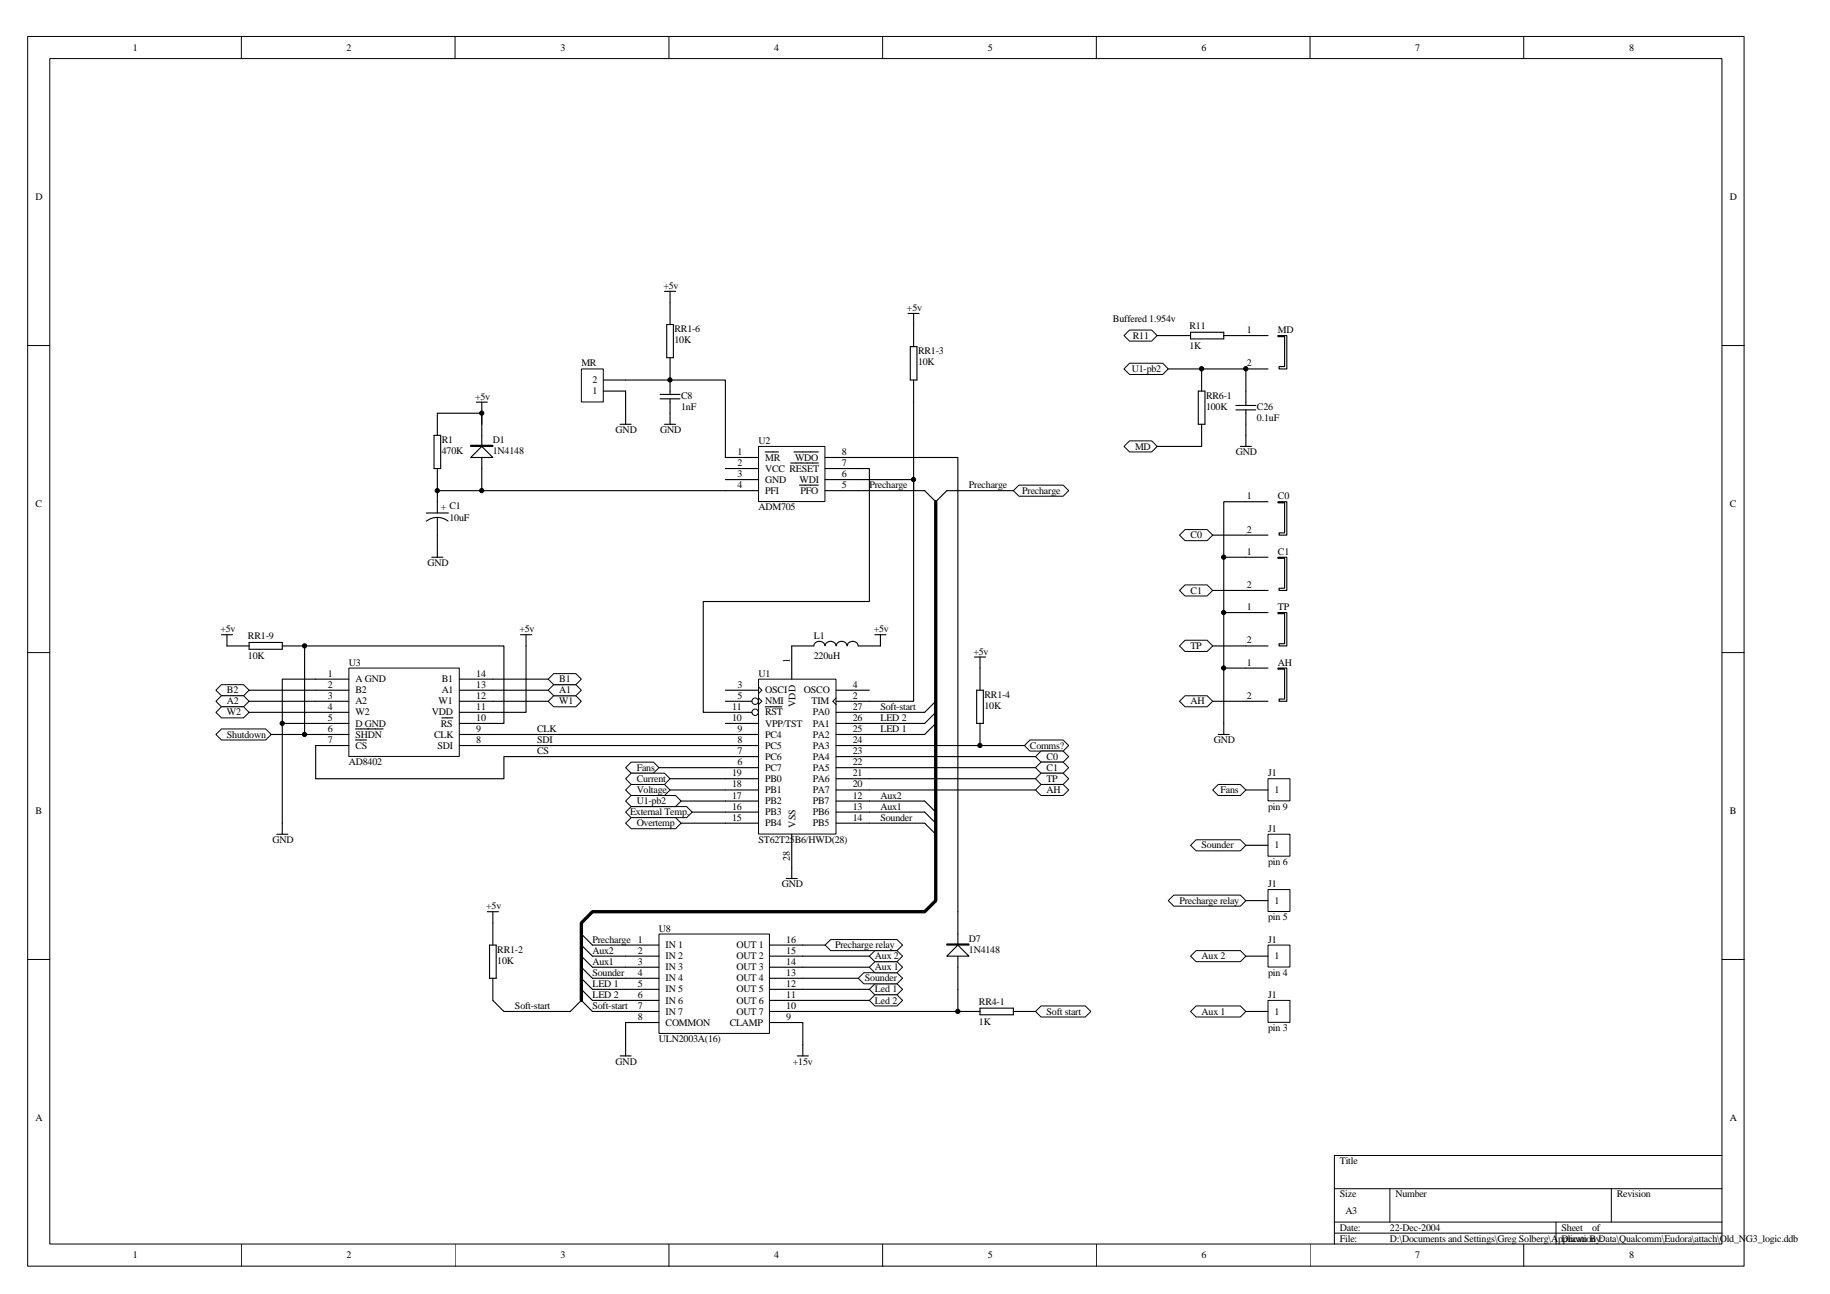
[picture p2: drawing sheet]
<svg xmlns="http://www.w3.org/2000/svg" width="420mm" height="297mm" viewBox="0 0 420 297" stroke-linecap="round" stroke-linejoin="round" font-family="sans-serif">
<g fill="none" stroke="#000" stroke-width=".23">
<path d="M6.3 8.4h394.1v282.2h-394.1zM11.4 13.4h384v272.2h-384zM55.4 8.4v5M104.5 8.4v5M153.6 8.4v5M202.6 8.4v5M251.7 8.4v5M300.8 8.4v5M349.8 8.4v5M6.3 79.3h5.1M395.4 79.3h5.1M6.3 149.8h5.1"/>
<path d="M395.4 149.8h5.1M6.3 220.2h5.1M395.4 220.2h5.1M306.4 272.9h89M319.1 272.9v7.6M370 272.9v7.6M395.4 265.2h-89v20.4M55.4 285.6v5.1M104.5 285.6v5.1M153.6 285.6v5.1M202.6 285.6v5.1M251.7 285.6v5.1"/>
<path d="M300.8 285.6v5.1M306.4 280.5h89M306.4 283.1h89M349.8 285.6v5.1M357.3 280.5v5.1"/>
</g>
<path d="M174.2 155.9h17.7v35.6h-17.7z" fill="#fff"/>
<g fill="none" stroke="#000" stroke-width=".23">
<path d="M174.2 155.9h17.7v35.6h-17.7zM174.2 157.7l.7 .7-.7 .8M174.2 160.2l.7 .8-.7 .7M192 160.2l-.8 .8 .8 .7"/>
<circle cx="173.4" cy="163.5" r=".74"/>
<circle cx="173.4" cy="161" r=".74"/>
</g>
<g fill="none" stroke="#000" stroke-width=".25">
<path d="M197.1 110.1h12.7v50.9h-17.8M166.5 158.4h7.7M181.8 148.3v7.6M192 158.4h7.6M166.5 161h6.1M166.5 166.1h7.7M166.5 163.5h6.1M166.5 168.6h7.7M166.5 171.1h7.7M166.5 173.7h7.7M166.5 176.2h7.7M166.5 178.8h7.7"/>
<path d="M175.7 162.2h3.8M192 166.1h7.6M192 163.5h7.6M192 168.6h7.6M192 171.1h7.6M192 173.7h7.6M192 176.2h7.6M192 178.8h7.6M166.5 181.3h7.7M166.5 183.9h7.7M166.5 186.4h7.7M166.5 189h7.7"/>
<path d="M181.8 191.5v7.6M192 181.3h7.6M192 183.9h7.6M192 186.4h7.6M192 189h7.6"/>
</g>
<path d="M143.6 176.2l1.3-1.3h5.1l1.3 1.3-1.3 1.3h-5.1z" fill-rule="evenodd" fill="#fff" stroke="#000" stroke-width=".23"/>
<path d="M197.1 107.6h2.5v30.5h-38.1v25.4h5M72.5 171.1v7.7h43.2v-5.1h50.8M151.3 176.2h15.2" fill="none" stroke="#000" stroke-width=".25"/>
<path d="M151.3 214.4h25.4v22.8h-25.4z" fill="#fff"/>
<path d="M151.3 214.4h25.4v22.8h-25.4z" fill="none" stroke="#000" stroke-width=".23"/>
<g fill="none" stroke="#000" stroke-width=".25">
<path d="M214.8 163.5l-2.5 2.6h-12.7M214.8 166.1l-2.5 2.5h-12.7M214.8 161l-2.5 2.5h-12.7M199.6 186.4h12.7l2.5 2.6M199.6 183.9h12.7l2.5 2.5M199.6 189h12.7l2.5 2.5M133.5 214.4l2.5 2.5h15.3M133.5 216.9l2.5 2.6h15.3M133.5 219.5l2.5 2.5h15.3M176.7 216.9h7.6M176.7 219.5h7.6M219.9 209.3v17.8"/>
<path d="M133.5 222l2.5 2.6h15.3M133.5 224.6l2.5 2.5h15.3M133.5 227.1l2.5 2.5h15.3M133.5 229.6l2.5 2.6h15.3M143.6 234.7h7.7M176.7 222h7.6M176.7 224.6h7.6M176.7 227.1h7.6M176.7 229.6h7.6M176.7 232.2h7.6M176.7 234.7h7.6"/>
</g>
<path d="M214.8 115.2v91.5l-2.5 2.6h-76.3l-2.5 2.6v17.7" fill="none" stroke="#000" stroke-width=".76"/>
<g fill="#fff" stroke="#000" stroke-width=".25">
<path d="M217.4 216.7h5.1v.2h-5.1z" fill-rule="evenodd"/>
<path d="M217.4 219.5l2.5-2.6 2.6 2.6z" fill-rule="evenodd"/>
</g>
<path d="M80.1 153.4h25.4v20.2h-25.4z" fill="#fff"/>
<path d="M80.1 153.4h25.4v20.2h-25.4z" fill="none" stroke="#000" stroke-width=".23"/>
<g fill="none" stroke="#000" stroke-width=".25">
<path d="M72.5 155.9h7.6M72.5 158.4h7.6M105.5 155.9h7.7M105.5 158.4h7.7M72.5 161h7.6M72.5 163.5h7.6M72.5 166.1h7.6M72.5 168.6h7.6M72.5 171.1h7.6M81.6 167.3h6.4M81.6 169.9h2.6M101.4 164.8h2.6"/>
<path d="M105.5 161h7.7M105.5 163.5h7.7M105.5 166.1h7.7M105.5 168.6h7.7M105.5 171.1h7.7"/>
</g>
<path d="M174.2 102.5h15.2v12.6h-15.2z" fill="#fff"/>
<path d="M174.2 102.5h15.2v12.6h-15.2z" fill="none" stroke="#000" stroke-width=".23"/>
<path d="M166.5 105h7.7M166.5 107.6h7.7M166.5 110.1h7.7M166.5 112.6h7.7M175.7 103.7h3M181.5 106.3h6.4M182.3 103.7h5.6M183.6 111.4h4.3M189.4 105h7.7M189.4 107.6h7.7M189.4 110.1h7.7M189.4 112.6h7.7" fill="none" stroke="#000" stroke-width=".25"/>
<path d="M133.5 84.7h5v7.6h-5z" fill="#fff"/>
<path d="M133.5 84.7h5v7.6h-5z" fill="none" stroke="#000" stroke-width=".23"/>
<path d="M153.1 74.5h1.5v7.6h-1.5zM153.8 69.4v5.1M110.6 94.9v17.7M138.6 87.2h27.9v17.8M138.6 89.8h5v7.6M142.4 97.4h2.5M151.6 91.6h4.5M151.6 90.5h4.5M152.6 97.4h2.5M153.8 82.1v8.4M153.8 91.6v5.8M100.4 112.6h66.1" fill="none" stroke="#000" stroke-width=".25"/>
<g fill="#fff" stroke="#000" stroke-width=".25">
<path d="M108.1 102.2h5.1v.3h-5.1z" fill-rule="evenodd"/>
<path d="M110.6 102.5l2.6 2.5h-5.1z" fill-rule="evenodd"/>
</g>
<g fill="none" stroke="#000" stroke-width=".25">
<path d="M209 79.6h1.5v7.6h-1.5zM209.8 74.5v5.1M209.8 87.2v25.4M97.9 117.8h5.1M100.4 118.8l1.1 .1 1.4 .7M100.4 118.8l-1.1 .1-1.4 .7M100.4 112.6v5.2M100.4 118.8v6.6M197.1 105h22.8v104.3M52.1 148.3h5.1M57.2 147.5h7.6v1.5h-7.6zM64.8 148.3h5.1"/>
<path d="M113.2 171.1h53.3M113.2 168.6h53.3M112.4 216.9h1.5v7.7h-1.5zM113.2 211.9v5M113.2 224.6v5M219.9 227.1v5.1h-35.6M219.9 232.2h5.1M225 231.4h7.7v1.5h-7.7zM232.7 232.2h5"/>
</g>
<path d="M237.7 232.2l1.3-1.3h10.2l1.2 1.3-1.2 1.3h-10.2z" fill-rule="evenodd" fill="#fff" stroke="#000" stroke-width=".23"/>
<path d="M143.6 239.8v2.6M142.4 242.4h2.5" fill="none" stroke="#000" stroke-width=".25"/>
<path d="M50.8 167.3h10.2l1.3 1.3-1.3 1.3h-10.2l-1.2-1.3z" fill-rule="evenodd" fill="#fff" stroke="#000" stroke-width=".23"/>
<path d="M69.9 168.6h2.6M113.2 166.1h2.5v-17.8h-45.8v20.3h-7.6" fill="none" stroke="#000" stroke-width=".25"/>
<path d="M143.6 186.4l1.3-1.2h12.7l1.3 1.2-1.3 1.3h-12.7z" fill-rule="evenodd" fill="#fff" stroke="#000" stroke-width=".23"/>
<path d="M158.9 186.4h7.6" fill="none" stroke="#000" stroke-width=".25"/>
<g fill="#fff" stroke="#000" stroke-width=".23">
<path d="M199.6 227.1l1.3-1.3h5.1l1.2 1.3-1.2 1.3h-5.1z" fill-rule="evenodd"/>
<path d="M199.6 229.6l1.3-1.2h5.1l1.2 1.2-1.2 1.3h-5.1z" fill-rule="evenodd"/>
</g>
<path d="M184.3 227.1h15.3M184.3 229.6h15.3" fill="none" stroke="#000" stroke-width=".25"/>
<path d="M235.2 171.1l1.3-1.2h7.6l1.3 1.2-1.3 1.3h-7.6z" fill-rule="evenodd" fill="#fff" stroke="#000" stroke-width=".23"/>
<path d="M199.6 171.1h35.6" fill="none" stroke="#000" stroke-width=".25"/>
<path d="M143.6 189l1.3-1.3h10.2l1.3 1.3-1.3 1.2h-10.2z" fill-rule="evenodd" fill="#fff" stroke="#000" stroke-width=".23"/>
<path d="M156.4 189h10.1" fill="none" stroke="#000" stroke-width=".25"/>
<path d="M197.1 224.6l1.2-1.3h7.7l1.2 1.3-1.2 1.2h-7.7z" fill-rule="evenodd" fill="#fff" stroke="#000" stroke-width=".23"/>
<path d="M184.3 216.9h5.1M184.3 219.5h15.3M184.3 224.6h12.8M184.3 222h15.3M184.3 234.7v7.7M183 242.4h2.6" fill="none" stroke="#000" stroke-width=".25"/>
<g fill="#fff" stroke="#000" stroke-width=".23">
<path d="M199.6 222l1.3-1.2h5.1l1.2 1.2-1.2 1.3h-5.1z" fill-rule="evenodd"/>
<path d="M199.6 219.5l1.3-1.3h5.1l1.2 1.3-1.2 1.3h-5.1z" fill-rule="evenodd"/>
<path d="M190.7 215.7h15.3l1.2 1.2-1.2 1.3h-15.3l-1.3-1.3z" fill-rule="evenodd"/>
<path d="M143.6 181.3l1.3-1.2h7.7l1.2 1.2-1.2 1.3h-7.7z" fill-rule="evenodd"/>
</g>
<path d="M153.8 181.3h12.7" fill="none" stroke="#000" stroke-width=".25"/>
<path d="M143.6 178.8l1.3-1.3h7.7l1.2 1.3-1.2 1.3h-7.7z" fill-rule="evenodd" fill="#fff" stroke="#000" stroke-width=".23"/>
<g fill="none" stroke="#000" stroke-width=".25">
<path d="M208.5 72h2.5M209.8 72v2.5M99.7 99.9h1.5v7.7h-1.5zM109.3 92.3h2.6M110.6 97.4v-2.5h-10.2v5M110.6 92.3v2.6M100.4 107.6v5M197.1 112.6h15.2l2.5 2.6M99.1 127.9h2.6M100.4 125.4v2.5M50.8 145.7h2.6M52.1 145.7v2.6"/>
<path d="M72.5 155.9h-7.7v35.6M64.8 166.1h7.7M153.8 178.8h12.7M63.5 191.5h2.6M111.9 209.3h2.5M113.2 209.3v2.6"/>
</g>
<g fill="#fff" stroke="#000" stroke-width=".23">
<path d="M50.8 157.2h5.1l1.3 1.2-1.3 1.3h-5.1l-1.2-1.3z" fill-rule="evenodd"/>
<path d="M50.8 159.7h5.1l1.3 1.3-1.3 1.2h-5.1l-1.2-1.2z" fill-rule="evenodd"/>
<path d="M49.6 163.5l1.2-1.3h5.1l1.3 1.3-1.3 1.3h-5.1z" fill-rule="evenodd"/>
</g>
<path d="M57.2 158.4h15.3M57.2 161h15.3M57.2 163.5h15.3" fill="none" stroke="#000" stroke-width=".25"/>
<path d="M127.1 159.7h5.1l1.3 1.3-1.3 1.2h-5.1l-1.2-1.2z" fill-rule="evenodd" fill="#fff" stroke="#000" stroke-width=".23"/>
<path d="M286 77h5.1M286 84.7h5.1M113.2 155.9h12.7M113.2 158.4h12.7M120.8 148.3v15.2h-7.6M113.2 161h12.7" fill="none" stroke="#000" stroke-width=".25"/>
<path d="M293.4 77h2v7.7h-1.7v-.6h1.2v-6.8h-1.5z" fill-rule="evenodd" fill="#fff" stroke="#000" stroke-width=".25"/>
<path d="M286 115.2h5.1M286 122.8h5.1" fill="none" stroke="#000" stroke-width=".25"/>
<path d="M293.4 115.2h2v7.6h-1.7v-.5h1.2v-6.9h-1.5z" fill-rule="evenodd" fill="#fff" stroke="#000" stroke-width=".25"/>
<path d="M286 127.9h5.1M286 135.5h5.1" fill="none" stroke="#000" stroke-width=".25"/>
<path d="M293.4 127.9h2v7.6h-1.7v-.5h1.2v-6.8h-1.5z" fill-rule="evenodd" fill="#fff" stroke="#000" stroke-width=".25"/>
<path d="M286 140.6h5.1M286 148.3h5.1" fill="none" stroke="#000" stroke-width=".25"/>
<path d="M293.4 140.6h2v7.7h-1.7v-.5h1.2v-6.9h-1.5z" fill-rule="evenodd" fill="#fff" stroke="#000" stroke-width=".25"/>
<path d="M286 153.4h5.1M286 161h5.1" fill="none" stroke="#000" stroke-width=".25"/>
<path d="M293.4 153.4h2v7.6h-1.7v-.5h1.2v-6.9h-1.5z" fill-rule="evenodd" fill="#fff" stroke="#000" stroke-width=".25"/>
<path d="M286 115.2h-5v53.4M281 127.9h5M281 153.4h5M281 140.6h5M279.7 168.6h2.5" fill="none" stroke="#000" stroke-width=".25"/>
<g fill="#fff" stroke="#000" stroke-width=".23">
<path d="M259.3 83.4h7.7l1.2 1.3-1.2 1.3h-7.7l-1.2-1.3z" fill-rule="evenodd"/>
<path d="M272.1 121.6h5.1l1.2 1.2-1.2 1.3h-5.1l-1.3-1.3z" fill-rule="evenodd"/>
<path d="M272.1 134.3h5.1l1.2 1.2-1.2 1.3h-5.1l-1.3-1.3z" fill-rule="evenodd"/>
<path d="M272.1 147h5.1l1.2 1.3-1.2 1.2h-5.1l-1.3-1.2z" fill-rule="evenodd"/>
<path d="M272.1 159.7h5.1l1.2 1.3-1.2 1.2h-5.1l-1.3-1.2z" fill-rule="evenodd"/>
<path d="M237.7 173.7l1.3-1.3h5.1l1.3 1.3-1.3 1.2h-5.1z" fill-rule="evenodd"/>
<path d="M237.7 176.2l1.3-1.3h5.1l1.3 1.3-1.3 1.3h-5.1z" fill-rule="evenodd"/>
<path d="M237.7 178.8l1.3-1.3h5.1l1.3 1.3-1.3 1.3h-5.1z" fill-rule="evenodd"/>
<path d="M237.7 181.3l1.3-1.2h5.1l1.3 1.2-1.3 1.3h-5.1z" fill-rule="evenodd"/>
</g>
<path d="M278.4 122.8h7.6M278.4 135.5h7.6M278.4 148.3h7.6M199.6 173.7h38.1M199.6 176.2h38.1M199.6 178.8h38.1M278.4 161h7.6M199.6 181.3h38.1" fill="none" stroke="#000" stroke-width=".25"/>
<path d="M143.6 183.9l1.3-1.3h10.2l1.3 1.3-1.3 1.3h-10.2z" fill-rule="evenodd" fill="#fff" stroke="#000" stroke-width=".23"/>
<g fill="none" stroke="#000" stroke-width=".25">
<path d="M152.6 66.9h2.5M153.8 66.9v2.5M268.2 77h5.1M273.3 76.3h7.7v1.5h-7.7zM281 77h5M268.2 84.7h17.8v5.1M275.1 89.8h1.5v7.6h-1.5zM275.9 84.7v5.1M275.9 97.4v5.1M217.4 112.6h15.3M223.7 150.8h2.6M224.2 158.4h1.6v7.7h-1.6z"/>
<path d="M225 150.8v7.6M225 166.1v5M156.4 183.9h10.1M113.2 229.6l2.5 2.6h15.2"/>
</g>
<path d="M259.3 101.2h5.1l1.3 1.3-1.3 1.2h-5.1l-1.2-1.2z" fill-rule="evenodd" fill="#fff" stroke="#000" stroke-width=".23"/>
<path d="M283.8 94.1h4.5M283.8 93.1h4.5M286 89.8v3.3M286 94.1v3.3M286 99.9v2.6M265.7 102.5h10.2M284.8 102.5h2.5" fill="none" stroke="#000" stroke-width=".25"/>
<g fill="#fff" stroke="#000" stroke-width=".23">
<path d="M259.3 75.8h5.1l1.3 1.2-1.3 1.3h-5.1l-1.2-1.3z" fill-rule="evenodd"/>
<path d="M233.9 111.4h10.2l1.3 1.2-1.3 1.3h-10.2l-1.2-1.3z" fill-rule="evenodd"/>
</g>
<path d="M119.5 145.7h2.5M120.8 145.7v2.6" fill="none" stroke="#000" stroke-width=".25"/>
<g fill="#fff" stroke="#000" stroke-width=".23">
<path d="M127.1 157.2h5.1l1.3 1.2-1.3 1.3h-5.1l-1.2-1.3z" fill-rule="evenodd"/>
<path d="M127.1 154.6h5.1l1.3 1.3-1.3 1.3h-5.1l-1.2-1.3z" fill-rule="evenodd"/>
</g>
<path d="M217.4 112.6l-2.6 2.6M133.5 229.6l-2.6 2.6M143.6 234.7v5.1" fill="none" stroke="#000" stroke-width=".25"/>
<path d="M291.2 178.8h5v5h-5z" fill="#fff"/>
<path d="M291.1 178.8h5.1v5h-5.1z" fill="none" stroke="#000" stroke-width=".23"/>
<path d="M286 181.3h5.1" fill="none" stroke="#000" stroke-width=".25"/>
<path d="M278.4 181.3l1.3-1.2h5.1l1.2 1.2-1.2 1.3h-5.1z" fill-rule="evenodd" fill="#fff" stroke="#000" stroke-width=".23"/>
<path d="M291.2 204.2h5v5h-5z" fill="#fff"/>
<path d="M291.1 204.2h5.1v5h-5.1z" fill="none" stroke="#000" stroke-width=".23"/>
<path d="M286 206.7h5.1" fill="none" stroke="#000" stroke-width=".25"/>
<path d="M269.5 205.5h15.3l1.2 1.2-1.2 1.3h-15.3l-1.3-1.3z" fill-rule="evenodd" fill="#fff" stroke="#000" stroke-width=".23"/>
<path d="M291.2 217h5v5h-5z" fill="#fff"/>
<path d="M291.1 216.9h5.1v5.1h-5.1z" fill="none" stroke="#000" stroke-width=".23"/>
<path d="M286 219.5h5.1" fill="none" stroke="#000" stroke-width=".25"/>
<path d="M274.6 218.2h10.2l1.2 1.3-1.2 1.3h-10.2l-1.3-1.3z" fill-rule="evenodd" fill="#fff" stroke="#000" stroke-width=".23"/>
<path d="M291.2 191.5h5v5h-5z" fill="#fff"/>
<path d="M291.1 191.5h5.1v5h-5.1z" fill="none" stroke="#000" stroke-width=".23"/>
<path d="M286 194h5.1" fill="none" stroke="#000" stroke-width=".25"/>
<path d="M274.6 192.8h10.2l1.2 1.2-1.2 1.3h-10.2l-1.3-1.3z" fill-rule="evenodd" fill="#fff" stroke="#000" stroke-width=".23"/>
<path d="M291.2 229.7h5v5h-5z" fill="#fff"/>
<path d="M291.1 229.6h5.1v5.1h-5.1z" fill="none" stroke="#000" stroke-width=".23"/>
<path d="M286 232.2h5.1" fill="none" stroke="#000" stroke-width=".25"/>
<path d="M274.6 230.9h10.2l1.2 1.3-1.2 1.3h-10.2l-1.3-1.3z" fill-rule="evenodd" fill="#fff" stroke="#000" stroke-width=".23"/>
<g fill="#000" stroke="#000" stroke-width=".23">
<circle cx="110.6" cy="94.8" r=".49"/>
<circle cx="153.8" cy="87.2" r=".49"/>
<circle cx="275.9" cy="84.7" r=".5"/>
<circle cx="286" cy="84.7" r=".5"/>
<circle cx="100.4" cy="112.6" r=".49"/>
<circle cx="110.6" cy="112.6" r=".49"/>
<circle cx="209.7" cy="110.1" r=".49"/>
<circle cx="280.9" cy="127.9" r=".49"/>
<circle cx="69.9" cy="148.3" r=".49"/>
<circle cx="280.9" cy="153.3" r=".49"/>
<circle cx="280.9" cy="140.6" r=".49"/>
<circle cx="64.8" cy="166" r=".49"/>
<circle cx="69.9" cy="168.6" r=".49"/>
<circle cx="225" cy="171.1" r=".49"/>
<circle cx="219.9" cy="232.2" r=".49"/>
</g>
<path d="M265.7 77h2.5M286 97.4v2.5M191.9 148.2a1.3 1.3 0 0 0-1.2-1 1.3 1.3 0 0 0-1.3 1 1.3 1.3 0 0 0-1.3-1 1.3 1.3 0 0 0-1.2 1l-5.1 .1M192 148.2a1.28 1.28 0 0 1 1.2-1 1.28 1.28 0 0 1 1.3 1M194.5 148.2a1.28 1.28 0 0 1 1.3-1 1.28 1.28 0 0 1 1.2 1M200.9 145.7h2.5M202.1 145.7v2.6h-5M181.8 199.1v2.6M180.5 201.7h2.5" fill="none" stroke="#000" stroke-width=".25"/>
<g font-size="2.3">
<text x="30.5" y="11.6">1</text>
<text x="79.6" y="11.6">2</text>
<text x="128.7" y="11.6">3</text>
<text x="177.7" y="11.6">4</text>
<text x="226.8" y="11.6">5</text>
<text x="275.9" y="11.6">6</text>
<text x="325" y="11.6">7</text>
<text x="374" y="11.6">8</text>
<text x="8.1" y="46">D</text>
<text x="397.2" y="46">D</text>
<text x="152.3" y="66.3">+5v</text>
<text x="208.2" y="71.4">+5v</text>
<text x="154.9" y="76.2">RR1-6</text>
<text x="255.5" y="73.9">Buffered 1.954v</text>
<text x="260.1" y="77.8">R11</text>
<text x="273.1" y="75.5">R11</text>
<text x="286.3" y="76.5">1</text>
<text x="293.4" y="76.5">MD</text>
<text x="154.9" y="78.8">10K</text>
<text x="210.8" y="81.3">RR1-3</text>
<text x="210.8" y="83.8">10K</text>
<text x="273.1" y="80">1K</text>
<text x="133.5" y="84.1">MR</text>
<text x="136" y="88">2</text>
<text x="259.8" y="85.4">U1-pb2</text>
<text x="286.3" y="84.1">2</text>
<text x="109.1" y="91.8">+5v</text>
<text x="136" y="90.5">1</text>
<text x="156.4" y="91.5">C8</text>
<text x="156.4" y="94.1">1nF</text>
<text x="276.9" y="91.5">RR6-1</text>
<text x="276.9" y="94.1">100K</text>
<text x="288.6" y="94.1">C26</text>
<text x="101.4" y="101.7">R1</text>
<text x="113.2" y="101.7">D1</text>
<text x="141.4" y="99.4">GND</text>
<text x="151.6" y="99.4">GND</text>
<text x="174.2" y="101.9">U2</text>
<text x="288.6" y="96.6">0.1uF</text>
<text x="101.4" y="104.2">470K</text>
<text x="113.2" y="104.2">1N4148</text>
<text x="169.3" y="104.5">1</text>
<text x="169.3" y="107">2</text>
<text x="175.7" y="105.7">MR</text>
<text x="182.5" y="105.7">WDO</text>
<text x="193.3" y="104.5">8</text>
<text x="193.3" y="107">7</text>
<text x="260.6" y="103.2">MD</text>
<text x="283.8" y="104.5">GND</text>
<text x="169.3" y="109.5">3</text>
<text x="169.3" y="112.1">4</text>
<text x="175.7" y="108.3">VCC RESET</text>
<text x="175.7" y="110.8">GND</text>
<text x="175.7" y="113.4">PFI</text>
<text x="183.6" y="110.8">WDI</text>
<text x="183.8" y="113.4">PFO</text>
<text x="193.3" y="112.1">5</text>
<text x="193.3" y="109.5">6</text>
<text x="199.6" y="112.1">Precharge</text>
<text x="222.5" y="112.1">Precharge</text>
<text x="234.7" y="113.4">Precharge</text>
<text x="8.1" y="116.4">C</text>
<text x="101.2" y="117.2">+ C1</text>
<text x="103.2" y="119.5">10uF</text>
<text x="174.2" y="117.2">ADM705</text>
<text x="286.3" y="114.6">1</text>
<text x="293.4" y="114.6">C0</text>
<text x="397.2" y="116.4">C</text>
<text x="273.3" y="123.6">C0</text>
<text x="286.3" y="122.3">2</text>
<text x="98.1" y="129.9">GND</text>
<text x="286.3" y="127.4">1</text>
<text x="293.4" y="127.4">C1</text>
<text x="273.3" y="136.3">C1</text>
<text x="286.3" y="135">2</text>
<text x="286.3" y="140.1">1</text>
<text x="293.4" y="140.1">TP</text>
<text x="50.6" y="145.1">+5v</text>
<text x="56.9" y="146.7">RR1-9</text>
<text x="119.3" y="145.1">+5v</text>
<text x="186.9" y="146.7">L1</text>
<text x="200.6" y="145.1">+5v</text>
<text x="273.3" y="149">TP</text>
<text x="286.3" y="147.7">2</text>
<text x="56.9" y="151.3">10K</text>
<text x="75.3" y="155.3">1</text>
<text x="80.1" y="152.8">U3</text>
<text x="109.3" y="155.3">14</text>
<text x="174.2" y="155.3">U1</text>
<text x="181.4" y="152.1" transform="rotate(-90 181.4 152.1)">1</text>
<text x="186.9" y="151.3">220uH</text>
<text x="223.5" y="150.3">+5v</text>
<text x="286.3" y="152.8">1</text>
<text x="293.4" y="152.8">AH</text>
<text x="52.1" y="159.2">B2</text>
<text x="52.1" y="161.7">A2</text>
<text x="75.3" y="157.9">2</text>
<text x="75.3" y="160.4">3</text>
<text x="81.6" y="156.6">A GND</text>
<text x="81.6" y="159.2">B2</text>
<text x="81.6" y="161.7">A2</text>
<text x="100.7" y="161.7">W1</text>
<text x="101.4" y="159.2">A1</text>
<text x="101.4" y="156.6">B1</text>
<text x="109.3" y="160.4">12</text>
<text x="109.3" y="157.9">13</text>
<text x="128.4" y="161.7">W1</text>
<text x="128.4" y="159.2">A1</text>
<text x="128.4" y="156.6">B1</text>
<text x="169.3" y="160.4">5</text>
<text x="169.3" y="157.9">3</text>
<text x="175.7" y="161.7">NMI</text>
<text x="175.7" y="159.2">OSCI</text>
<text x="184.6" y="159.2">OSCO</text>
<text x="186.4" y="161.7">TIM</text>
<text x="195.8" y="157.9">4</text>
<text x="195.8" y="160.4">2</text>
<text x="226" y="160.2">RR1-4</text>
<text x="273.3" y="161.7">AH</text>
<text x="286.3" y="160.4">2</text>
<text x="52.1" y="164.2">W2</text>
<text x="75.3" y="163">4</text>
<text x="75.3" y="165.5">5</text>
<text x="81.6" y="164.2">W2</text>
<text x="81.6" y="166.8">D GND</text>
<text x="99.1" y="164.2">VDD</text>
<text x="101.2" y="166.8">RS</text>
<text x="109.3" y="165.5">10</text>
<text x="109.3" y="163">11</text>
<text x="168.1" y="165.5">10</text>
<text x="168.1" y="163">11</text>
<text x="175.7" y="166.8">VPP/TST</text>
<text x="175.7" y="164.2">RST</text>
<text x="182.6" y="162.2" transform="rotate(-90 182.6 162.2)">VDD</text>
<text x="186.6" y="164.2">PA0</text>
<text x="186.6" y="166.8">PA1</text>
<text x="195.8" y="163">27</text>
<text x="195.8" y="165.5">26</text>
<text x="202.1" y="165.5">LED 2</text>
<text x="202.1" y="163">Soft-start</text>
<text x="226" y="162.7">10K</text>
<text x="52.1" y="169.3">Shutdown</text>
<text x="75.3" y="168">6</text>
<text x="75.3" y="170.6">7</text>
<text x="81.6" y="169.3">SHDN</text>
<text x="81.6" y="171.9">CS</text>
<text x="99.7" y="169.3">CLK</text>
<text x="100.4" y="171.9">SDI</text>
<text x="109.3" y="170.6">8</text>
<text x="109.3" y="168">9</text>
<text x="123.3" y="168">CLK</text>
<text x="123.3" y="170.6">SDI</text>
<text x="123.3" y="173.1">CS</text>
<text x="169.3" y="168">9</text>
<text x="169.3" y="170.6">8</text>
<text x="169.3" y="173.1">7</text>
<text x="175.7" y="169.3">PC4</text>
<text x="175.7" y="171.9">PC5</text>
<text x="186.6" y="169.3">PA2</text>
<text x="186.6" y="171.9">PA3</text>
<text x="195.8" y="168">25</text>
<text x="195.8" y="170.6">24</text>
<text x="195.8" y="173.1">23</text>
<text x="202.1" y="168">LED 1</text>
<text x="236.5" y="171.9">Comms?</text>
<text x="278.7" y="170.6">GND</text>
<text x="80.1" y="175.7">AD8402</text>
<text x="146.2" y="176.9">Fans</text>
<text x="146.2" y="179.5">Current</text>
<text x="168.1" y="178.2">19</text>
<text x="169.3" y="175.7">6</text>
<text x="175.7" y="179.5">PB0</text>
<text x="175.7" y="174.4">PC6</text>
<text x="175.7" y="176.9">PC7</text>
<text x="186.6" y="174.4">PA4</text>
<text x="186.6" y="176.9">PA5</text>
<text x="186.6" y="179.5">PA6</text>
<text x="195.8" y="175.7">22</text>
<text x="195.8" y="178.2">21</text>
<text x="240.3" y="174.4">C0</text>
<text x="240.3" y="176.9">C1</text>
<text x="240.3" y="179.5">TP</text>
<text x="291.1" y="178.2">J1</text>
<text x="146.2" y="182.1">Voltage</text>
<text x="146.2" y="184.6">U1-pb2</text>
<text x="168.1" y="180.7">18</text>
<text x="168.1" y="183.3">17</text>
<text x="168.1" y="185.9">16</text>
<text x="175.7" y="182.1">PB1</text>
<text x="175.7" y="184.6">PB2</text>
<text x="186.6" y="182.1">PA7</text>
<text x="186.6" y="184.6">PB7</text>
<text x="195.8" y="180.7">20</text>
<text x="195.8" y="185.9">13</text>
<text x="195.8" y="183.3">12</text>
<text x="202.1" y="185.9">Aux1</text>
<text x="202.1" y="183.3">Aux2</text>
<text x="240.3" y="182.1">AH</text>
<text x="280.2" y="182.1">Fans</text>
<text x="291.1" y="185.9">pin 9</text>
<text x="292.7" y="182.1">1</text>
<text x="8.1" y="186.9">B</text>
<text x="144.7" y="187.1">External Temp.</text>
<text x="146.2" y="189.7">Overtemp</text>
<text x="168.1" y="188.4">15</text>
<text x="175.7" y="187.1">PB3</text>
<text x="175.7" y="189.7">PB4</text>
<text x="182.6" y="190" transform="rotate(-90 182.6 190)">VSS</text>
<text x="186.6" y="189.7">PB5</text>
<text x="186.6" y="187.1">PB6</text>
<text x="195.8" y="188.4">14</text>
<text x="202.1" y="188.4">Sounder</text>
<text x="291.1" y="191">J1</text>
<text x="397.2" y="186.9">B</text>
<text x="62.5" y="193.5">GND</text>
<text x="174.2" y="193.5">ST62T25B6/HWD(28)</text>
<text x="181.4" y="197.6" transform="rotate(-90 181.4 197.6)">28</text>
<text x="275.9" y="194.8">Sounder</text>
<text x="292.7" y="194.8">1</text>
<text x="179.5" y="203.7">GND</text>
<text x="291.1" y="203.7">J1</text>
<text x="291.1" y="198.6">pin 6</text>
<text x="111.6" y="208.7">+5v</text>
<text x="270.8" y="207.5">Precharge relay</text>
<text x="292.7" y="207.5">1</text>
<text x="151.3" y="213.9">U8</text>
<text x="291.1" y="211.3">pin 5</text>
<text x="114.2" y="218.7">RR1-2</text>
<text x="114.2" y="221.2">10K</text>
<text x="136" y="216.4">Precharge 1</text>
<text x="136" y="221.5">Aux1</text>
<text x="136" y="218.9">Aux2</text>
<text x="146.4" y="218.9">2</text>
<text x="146.4" y="221.5">3</text>
<text x="152.8" y="217.7">IN 1</text>
<text x="152.8" y="220.2">IN 2</text>
<text x="169.1" y="220.2">OUT 2</text>
<text x="169.1" y="217.7">OUT 1</text>
<text x="180.5" y="221.5">14</text>
<text x="180.5" y="218.9">15</text>
<text x="180.5" y="216.4">16</text>
<text x="191.7" y="217.7">Precharge relay</text>
<text x="200.9" y="220.2">Aux 2</text>
<text x="222.5" y="216.1">D7</text>
<text x="222.5" y="218.7">1N4148</text>
<text x="275.9" y="220.2">Aux 2</text>
<text x="291.1" y="216.4">J1</text>
<text x="292.7" y="220.2">1</text>
<text x="136" y="224">Sounder</text>
<text x="136" y="226.6">LED 1</text>
<text x="146.4" y="224">4</text>
<text x="146.4" y="226.6">5</text>
<text x="152.8" y="222.7">IN 3</text>
<text x="152.8" y="225.3">IN 4</text>
<text x="152.8" y="227.8">IN 5</text>
<text x="169.1" y="227.8">OUT 5</text>
<text x="169.1" y="225.3">OUT 4</text>
<text x="169.1" y="222.7">OUT 3</text>
<text x="180.5" y="226.6">12</text>
<text x="180.5" y="224">13</text>
<text x="198.6" y="225.3">Sounder</text>
<text x="200.9" y="227.8">Led 1</text>
<text x="200.9" y="222.7">Aux 1</text>
<text x="291.1" y="224">pin 4</text>
<text x="118.2" y="231.6">Soft-start</text>
<text x="136" y="229.1">LED 2</text>
<text x="136" y="231.6">Soft-start</text>
<text x="146.4" y="229.1">6</text>
<text x="146.4" y="231.6">7</text>
<text x="152.8" y="230.4">IN 6</text>
<text x="152.8" y="232.9">IN 7</text>
<text x="169.1" y="232.9">OUT 7</text>
<text x="169.1" y="230.4">OUT 6</text>
<text x="180.5" y="231.6">10</text>
<text x="180.5" y="229.1">11</text>
<text x="200.9" y="230.4">Led 2</text>
<text x="224.7" y="230.6">RR4-1</text>
<text x="240.3" y="232.9">Soft start</text>
<text x="275.9" y="232.9">Aux 1</text>
<text x="291.1" y="229.1">J1</text>
<text x="292.7" y="232.9">1</text>
<text x="146.4" y="234.2">8</text>
<text x="151.3" y="239.3">ULN2003A(16)</text>
<text x="152.8" y="235.4">COMMON</text>
<text x="167.6" y="235.4">CLAMP</text>
<text x="180.5" y="234.2">9</text>
<text x="224.7" y="235.2">1K</text>
<text x="291.1" y="236.7">pin 3</text>
<text x="141.4" y="244.4">GND</text>
<text x="182" y="244.4">+15v</text>
<text x="8.1" y="257.3">A</text>
<text x="397.2" y="257.3">A</text>
<text x="307.6" y="267.2">Title</text>
<text x="307.6" y="274.9">Size</text>
<text x="320.4" y="274.9">Number</text>
<text x="371.2" y="274.9">Revision</text>
<text x="308.9" y="278.7">A3</text>
<text x="307.6" y="282.5">Date:</text>
<text x="307.6" y="285.1">File:</text>
<text x="319.1" y="282.5">22-Dec-2004</text>
<text x="319.1" y="285.1">D:\Documents and Settings\Greg Solberg\Application Data\Qualcomm\Eudora\attach\Old_NG3_logic.ddb</text>
<text x="358.5" y="282.5">Sheet</text>
<text x="358.5" y="285.1">Drawn By:</text>
<text x="365.6" y="282.5">of</text>
<text x="30.5" y="288.9">1</text>
<text x="79.6" y="288.9">2</text>
<text x="128.7" y="288.9">3</text>
<text x="177.7" y="288.9">4</text>
<text x="226.8" y="288.9">5</text>
<text x="275.9" y="288.9">6</text>
<text x="325" y="288.9">7</text>
<text x="374" y="288.9">8</text>
</g>
</svg>
